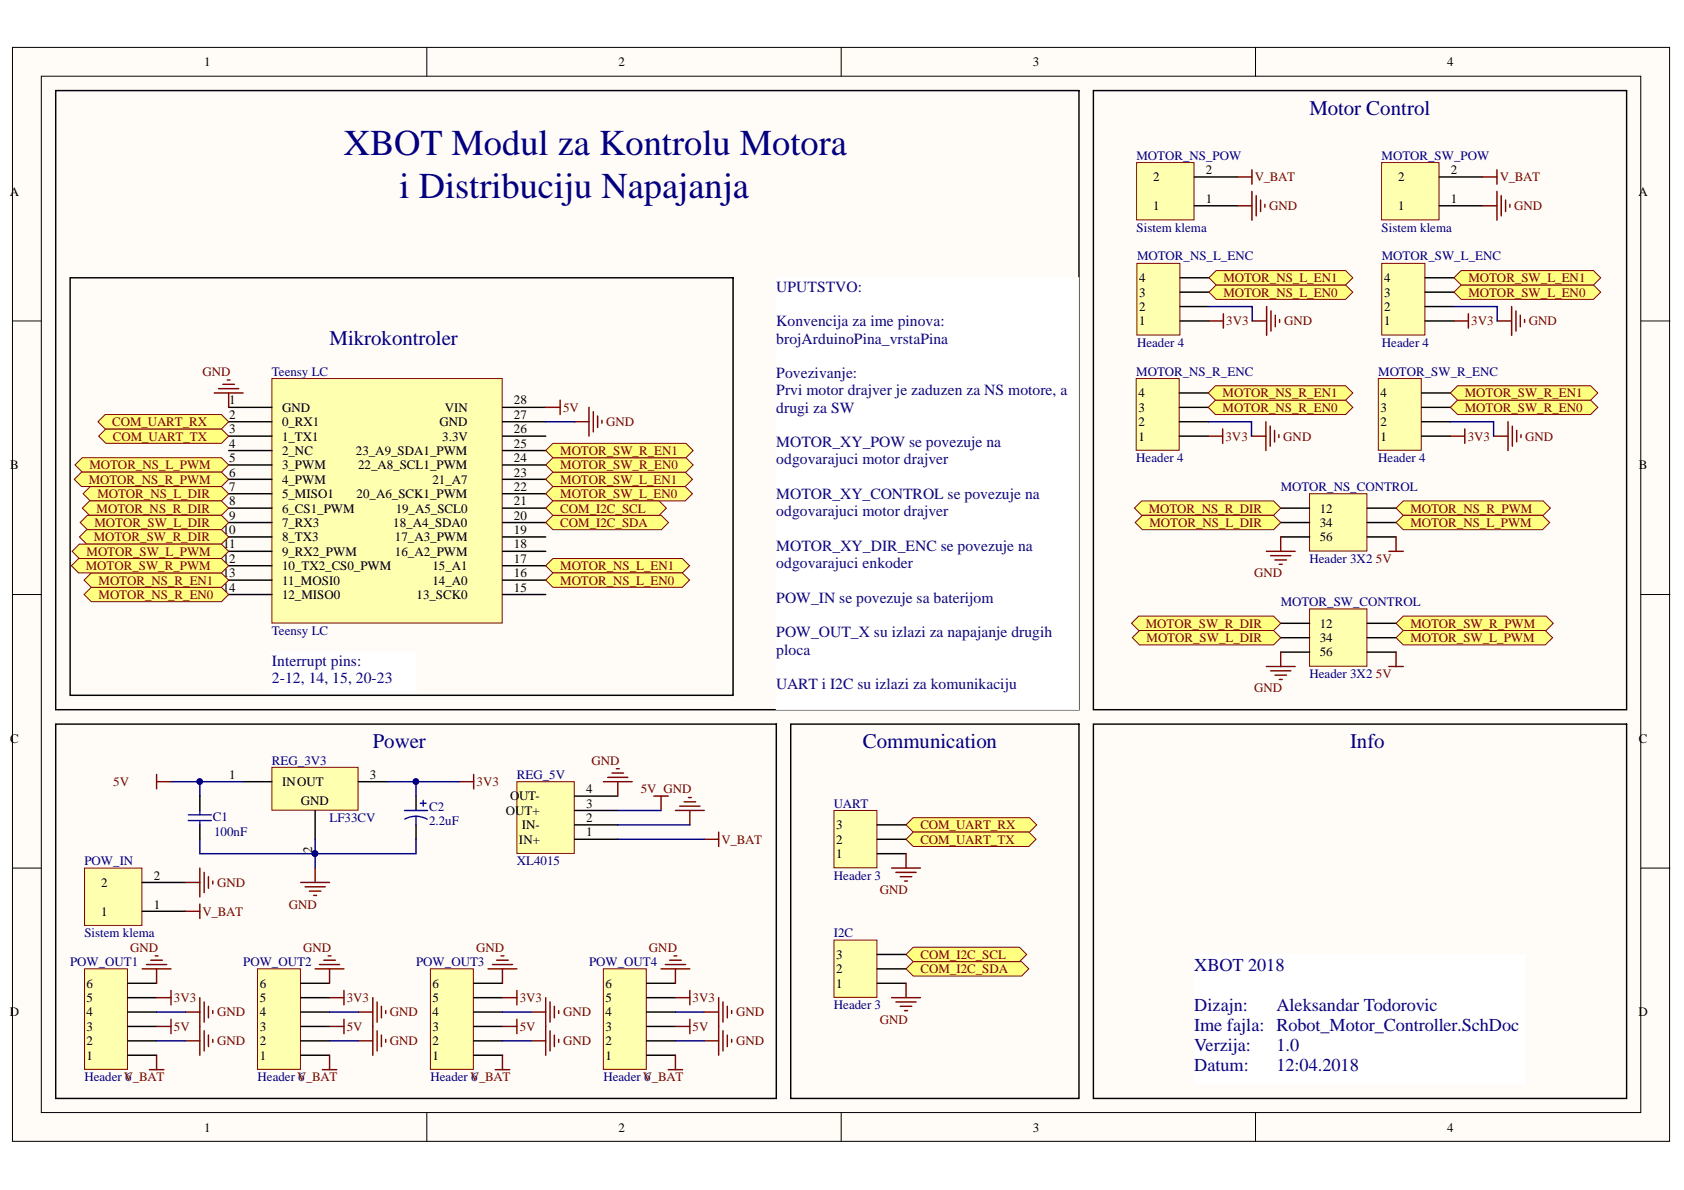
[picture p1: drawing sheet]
<svg xmlns="http://www.w3.org/2000/svg" width="297mm" height="210mm" viewBox="0 0 297 210" stroke-linecap="round" stroke-linejoin="round" font-family="sans-serif">
<g fill="#fffcf8" stroke="#000" stroke-width=".18">
<path d="M2.2 8.4h292.3v192.9h-292.3z"/>
<path d="M7.3 13.4h282.1v182.8h-282.1z"/>
</g>
<path d="M75.3 8.4v5M148.4 8.4v5M221.5 8.4v5M2.2 56.6h5.1M289.5 56.6h5M2.2 104.9h5.1M289.5 104.9h5M2.2 153.1h5.1M289.5 153.1h5M75.3 196.3v5.1M148.4 196.3v5.1M221.5 196.3v5.1" fill="none" stroke="#000" stroke-width=".18"/>
<path d="M48 66.8h40.6v43.1h-40.6z" fill="#ffffb0" stroke="#800000" stroke-width=".18"/>
<g fill="none" stroke="#000" stroke-width=".25">
<path d="M40.3 71.9h7.7M40.3 74.4h7.7M40.3 76.9h7.7M40.3 79.5h7.7M88.6 71.9h7.7M88.6 74.4h7.7M88.6 76.9h7.7M88.6 79.5h7.7M40.3 82h7.7M40.3 84.6h7.7M40.3 87.1h7.7M40.3 89.6h7.7"/>
<path d="M40.3 92.2h7.7M40.3 94.7h7.7M40.3 97.2h7.7M40.3 99.8h7.7M88.6 82h7.7M88.6 84.6h7.7M88.6 87.1h7.7M88.6 89.6h7.7M88.6 92.2h7.7M88.6 94.7h7.7M88.6 97.2h7.7M88.6 99.8h7.7"/>
<path d="M40.3 102.3h7.7M40.3 104.9h7.7M88.6 102.3h7.7M88.6 104.9h7.7"/>
</g>
<path d="M37.8 69.3h5.1M38.6 68.6h3.5M39.3 67.8h2M40.1 67h.5M40.3 69.3v2.6M96.3 71.9h2.5M98.8 70.6v2.5M101.3 74.4h2.6M103.9 71.9v5M104.6 72.6v3.6M105.4 73.4v2M106.2 74.1v.5" fill="none" stroke="#800000" stroke-width=".25"/>
<path d="M96.3 74.4h5" fill="none" stroke="#000080" stroke-width=".25"/>
<g fill="#ffff80" stroke="#800000" stroke-width=".18">
<path d="M96.3 99.8l1.2-1.3h22.9l1.2 1.3-1.2 1.3h-22.9z" fill-rule="evenodd"/>
<path d="M14.8 104.9l1.3-1.3h23l1.2 1.3-1.2 1.2h-23z" fill-rule="evenodd"/>
<path d="M14.8 102.3l1.3-1.2h23l1.2 1.2-1.2 1.3h-23z" fill-rule="evenodd"/>
<path d="M96.3 87.1l1.2-1.3h23.4l1.2 1.3-1.2 1.3h-23.4z" fill-rule="evenodd"/>
<path d="M96.3 84.6l1.2-1.3h23.4l1.2 1.3-1.2 1.2h-23.4z" fill-rule="evenodd"/>
<path d="M96.3 82l1.2-1.3h23.5l1.3 1.3-1.3 1.3h-23.5z" fill-rule="evenodd"/>
<path d="M96.3 79.5l1.2-1.3h23.5l1.3 1.3-1.3 1.2h-23.5z" fill-rule="evenodd"/>
</g>
<path d="M48 115h25.3v7.6h-25.3z" fill="#fff" stroke="#fff" stroke-width=".18"/>
<g fill="#ffff80" stroke="#800000" stroke-width=".18">
<path d="M14.7 87.1l1.2-1.3h23.2l1.2 1.3-1.2 1.3h-23.2z" fill-rule="evenodd"/>
<path d="M14.5 89.6l1.3-1.2h23.3l1.2 1.2-1.2 1.3h-23.3z" fill-rule="evenodd"/>
<path d="M14.1 92.2l1.3-1.3h23.7l1.2 1.3-1.2 1.2h-23.7z" fill-rule="evenodd"/>
<path d="M14 94.7l1.3-1.3h23.8l1.2 1.3-1.2 1.3h-23.8z" fill-rule="evenodd"/>
<path d="M13.2 82l1.3-1.3h24.6l1.2 1.3-1.2 1.3h-24.6z" fill-rule="evenodd"/>
<path d="M13.1 84.6l1.3-1.3h24.7l1.2 1.3-1.2 1.2h-24.7z" fill-rule="evenodd"/>
<path d="M12.7 97.2l1.3-1.2h25.1l1.2 1.2-1.2 1.3h-25.1z" fill-rule="evenodd"/>
<path d="M12.6 99.8l1.3-1.3h25.2l1.2 1.3-1.2 1.3h-25.2z" fill-rule="evenodd"/>
<path d="M96.3 92.2l1.2-1.3h19.1l1.3 1.3-1.3 1.2h-19.1z" fill-rule="evenodd"/>
<path d="M96.3 89.6l1.2-1.2h18.8l1.2 1.2-1.2 1.3h-18.8z" fill-rule="evenodd"/>
<path d="M17.4 76.9l1.3-1.2h20.4l1.2 1.2-1.2 1.3h-20.4z" fill-rule="evenodd"/>
<path d="M17.3 74.4l1.2-1.3h20.6l1.2 1.3-1.2 1.3h-20.6z" fill-rule="evenodd"/>
</g>
<path d="M14.9 153.1h10.1v10.1h-10.1z" fill="#ffffb0" stroke="#800000" stroke-width=".18"/>
<path d="M25.1 155.7h7.6M25.1 160.7h7.6" fill="none" stroke="#000" stroke-width=".25"/>
<path d="M32.7 155.7h2.5M35.2 153.1v5.1M35.2 159.5v2.5M36 153.9v3.5M36.8 154.6v2.1M37.5 155.4v.5M32.7 160.7h2.5" fill="none" stroke="#800000" stroke-width=".25"/>
<path d="M48 135.3h15.2v7.6h-15.2z" fill="#ffffb0" stroke="#800000" stroke-width=".18"/>
<path d="M42.9 137.9h5.1M63.2 137.9h5.1M55.6 143v5M73.4 140.4v2.6M73.4 145.5v2.5" fill="none" stroke="#000" stroke-width=".25"/>
<path d="M27.6 137.9h2.6M27.6 136.6v2.6M81 137.9h2.5M83.5 136.6v2.6" fill="none" stroke="#800000" stroke-width=".25"/>
<path d="M71.3 143h4.1M73.4 144l1.2 .2 .8 .3M73.4 144l-1.2 .2-.8 .3M73.4 144v1.5M74.1 141.7h1.1M74.7 141.2v1" fill="none" stroke="#00f" stroke-width=".25"/>
<path d="M30.2 137.9h12.7M35.2 137.9v2.5M68.3 137.9h5.1v2.5M73.4 137.9h7.6M35.2 148v2.6h20.4v-2.6M73.4 148v2.6h-17.8v2.5" fill="none" stroke="#000080" stroke-width=".25"/>
<g fill="#000080" stroke="#000080" stroke-width=".18">
<circle cx="35.2" cy="137.9" r=".48"/>
<circle cx="55.6" cy="150.6" r=".49"/>
<circle cx="73.4" cy="137.9" r=".48"/>
</g>
<path d="M91.2 137.9h10.1v12.6h-10.1z" fill="#ffffb0" stroke="#800000" stroke-width=".18"/>
<path d="M9.8 127.7h127.1v66.1h-127.1zM101.3 148h7.7M101.3 145.5h7.7M101.3 143h7.7M101.3 140.4h7.7" fill="none" stroke="#000" stroke-width=".25"/>
<g fill="none" stroke="#800000" stroke-width=".25">
<path d="M53 155.7h5.1M53.8 156.4h3.6M54.6 157.2h2M55.3 157.9h.5M55.6 153.1v2.6M115.3 140.4h2.6M116.6 140.4v2.6M119.1 143h5.1M119.9 142.2h3.6M120.7 141.4h2M121.4 140.7h.5M121.7 143v2.5"/>
<path d="M124.2 148h2.6M126.8 146.8v2.5"/>
</g>
<path d="M14.9 170.9h7.6v17.7h-7.6z" fill="#ffffb0" stroke="#800000" stroke-width=".18"/>
<path d="M22.5 178.5h5.1M22.5 176h5.1M22.5 173.4h5.1M22.5 186.1h5.1M22.5 183.6h5.1M22.5 181.1h5.1" fill="none" stroke="#000" stroke-width=".25"/>
<g fill="none" stroke="#800000" stroke-width=".25">
<path d="M25.1 170.9h5.1M25.8 170.1h3.6M26.6 169.4h2M27.4 168.6h.5M27.6 170.9v2.5M27.6 176h2.6M30.2 174.7v2.5M30.2 179.8v2.5M32.7 178.5h2.5M35.2 176v10.1M36 176.7v3.6M36.8 177.5v2"/>
<path d="M37.5 178.3v.5M26.4 188.7h2.5M27.6 186.1v2.6M27.6 181.1h2.6M32.7 183.6h2.5M36 181.8v3.6M36.8 182.6v2M37.5 183.3v.5"/>
</g>
<path d="M45.4 170.9h7.6v17.7h-7.6z" fill="#ffffb0" stroke="#800000" stroke-width=".18"/>
<path d="M53 178.5h5.1M53 176h5.1M53 173.4h5.1M53 186.1h5.1M53 183.6h5.1M53 181.1h5.1" fill="none" stroke="#000" stroke-width=".25"/>
<g fill="none" stroke="#800000" stroke-width=".25">
<path d="M55.6 170.9h5.1M56.3 170.1h3.6M57.1 169.4h2M57.9 168.6h.5M58.1 170.9v2.5M58.1 176h2.6M60.7 174.7v2.5M60.7 179.8v2.5M63.2 178.5h2.6M65.8 176v10.1M66.5 176.7v3.6M67.3 177.5v2"/>
<path d="M68 178.3v.5M56.9 188.7h2.5M58.1 186.1v2.6M58.1 181.1h2.6M63.2 183.6h2.6M66.5 181.8v3.6M67.3 182.6v2M68 183.3v.5"/>
</g>
<path d="M75.9 170.9h7.6v17.7h-7.6z" fill="#ffffb0" stroke="#800000" stroke-width=".18"/>
<path d="M83.5 178.5h5.1M83.5 176h5.1M83.5 173.4h5.1M83.5 186.1h5.1M83.5 183.6h5.1M83.5 181.1h5.1" fill="none" stroke="#000" stroke-width=".25"/>
<g fill="none" stroke="#800000" stroke-width=".25">
<path d="M86.1 170.9h5.1M86.9 170.1h3.5M87.6 169.4h2M88.4 168.6h.5M88.6 170.9v2.5M88.6 176h2.6M91.2 174.7v2.5M91.2 179.8v2.5M93.7 178.5h2.6M96.3 176v10.1M97 176.7v3.6M97.8 177.5v2"/>
<path d="M98.5 178.3v.5M87.4 188.7h2.5M88.6 186.1v2.6M88.6 181.1h2.6M93.7 183.6h2.6M97 181.8v3.6M97.8 182.6v2M98.5 183.3v.5"/>
</g>
<path d="M88.6 178.5h5.1M88.6 183.6h5.1" fill="none" stroke="#000080" stroke-width=".25"/>
<path d="M200.5 28.7h10.1v10.1h-10.1z" fill="#ffffb0" stroke="#800000" stroke-width=".18"/>
<path d="M210.7 36.3h7.6M210.7 31.2h7.6" fill="none" stroke="#000" stroke-width=".25"/>
<path d="M218.3 31.2h2.5M218.3 36.3h2.5M220.8 29.9v2.6M220.8 33.8v5M221.6 34.5v3.6M222.3 35.3v2M223.1 36v.6" fill="none" stroke="#800000" stroke-width=".25"/>
<path d="M200.5 46.5h7.6v12.6h-7.6z" fill="#ffffb0" stroke="#800000" stroke-width=".18"/>
<path d="M208.2 56.6h5M208.2 54.1h5M208.2 51.5h5M208.2 49h5" fill="none" stroke="#000" stroke-width=".25"/>
<path d="M213.2 56.6h2.6M215.8 55.3v2.6M220.9 56.6h2.5M223.4 54.1v5.1M224.2 54.8v3.6M224.9 55.6v2M225.7 56.4v.5" fill="none" stroke="#800000" stroke-width=".25"/>
<path d="M213.2 51.5l1.3-1.2h22.8l1.3 1.2-1.3 1.3h-22.8z" fill-rule="evenodd" fill="#ffff80" stroke="#800000" stroke-width=".18"/>
<path d="M213.2 54.1h7.7v2.5" fill="none" stroke="#000080" stroke-width=".25"/>
<path d="M213.2 49l1.3-1.3h22.8l1.3 1.3-1.3 1.3h-22.8z" fill-rule="evenodd" fill="#ffff80" stroke="#800000" stroke-width=".18"/>
<path d="M200.4 66.8h7.6v12.6h-7.6z" fill="#ffffb0" stroke="#800000" stroke-width=".18"/>
<path d="M208 76.9h5.1M208 74.4h5.1M208 71.9h5.1M208 69.3h5.1" fill="none" stroke="#000" stroke-width=".25"/>
<path d="M213.1 76.9h2.6M215.7 75.7v2.5M220.7 76.9h2.6M223.3 74.4v5.1M224.1 75.2v3.5M224.8 75.9v2M225.6 76.7v.5" fill="none" stroke="#800000" stroke-width=".25"/>
<path d="M213.1 71.9l1.3-1.3h22.9l1.3 1.3-1.3 1.2h-22.9z" fill-rule="evenodd" fill="#ffff80" stroke="#800000" stroke-width=".18"/>
<path d="M213.1 74.4h7.6v2.5" fill="none" stroke="#000080" stroke-width=".25"/>
<path d="M213.1 69.3l1.3-1.3h22.9l1.3 1.3-1.3 1.3h-22.9z" fill-rule="evenodd" fill="#ffff80" stroke="#800000" stroke-width=".18"/>
<path d="M243.7 28.7h10.1v10.1h-10.1z" fill="#ffffb0" stroke="#800000" stroke-width=".18"/>
<path d="M253.9 36.3h7.6M253.9 31.2h7.6" fill="none" stroke="#000" stroke-width=".25"/>
<path d="M261.5 31.2h2.5M261.5 36.3h2.5M264 29.9v2.6M264 33.8v5M264.8 34.5v3.6M265.6 35.3v2M266.3 36v.6" fill="none" stroke="#800000" stroke-width=".25"/>
<path d="M243.7 46.5h7.6v12.6h-7.6z" fill="#ffffb0" stroke="#800000" stroke-width=".18"/>
<path d="M251.4 56.6h5.1M251.4 54.1h5.1M251.4 51.5h5.1M251.4 49h5.1" fill="none" stroke="#000" stroke-width=".25"/>
<path d="M256.5 56.6h2.5M259 55.3v2.6M264.1 56.6h2.5M266.6 54.1v5.1M267.4 54.8v3.6M268.2 55.6v2M268.9 56.4v.5" fill="none" stroke="#800000" stroke-width=".25"/>
<path d="M256.5 51.5l1.2-1.2h23.4l1.2 1.2-1.2 1.3h-23.4z" fill-rule="evenodd" fill="#ffff80" stroke="#800000" stroke-width=".18"/>
<path d="M256.5 54.1h7.6v2.5" fill="none" stroke="#000080" stroke-width=".25"/>
<path d="M256.5 49l1.2-1.3h23.4l1.2 1.3-1.2 1.3h-23.4z" fill-rule="evenodd" fill="#ffff80" stroke="#800000" stroke-width=".18"/>
<path d="M243.1 66.8h7.6v12.6h-7.6z" fill="#ffffb0" stroke="#800000" stroke-width=".18"/>
<path d="M250.7 76.9h5.1M250.7 74.4h5.1M250.7 71.9h5.1M250.7 69.3h5.1" fill="none" stroke="#000" stroke-width=".25"/>
<path d="M255.8 76.9h2.6M258.4 75.7v2.5M263.5 76.9h2.5M266 74.4v5.1M266.8 75.2v3.5M267.5 75.9v2M268.3 76.7v.5" fill="none" stroke="#800000" stroke-width=".25"/>
<path d="M255.8 71.9l1.3-1.3h23.5l1.2 1.3-1.2 1.2h-23.5z" fill-rule="evenodd" fill="#ffff80" stroke="#800000" stroke-width=".18"/>
<path d="M255.8 74.4h7.7v2.5" fill="none" stroke="#000080" stroke-width=".25"/>
<path d="M255.8 69.3l1.3-1.3h23.5l1.2 1.3-1.2 1.3h-23.5z" fill-rule="evenodd" fill="#ffff80" stroke="#800000" stroke-width=".18"/>
<path d="M231 87.1h10.1v10.1h-10.1z" fill="#ffffb0" stroke="#800000" stroke-width=".18"/>
<path d="M225.9 89.6h5.1M225.9 92.2h5.1M225.9 94.7h5.1M241.2 89.6h5M241.2 92.2h5M241.2 94.7h5" fill="none" stroke="#000" stroke-width=".25"/>
<g fill="#ffff80" stroke="#800000" stroke-width=".18">
<path d="M200.1 89.6l1.3-1.2h23.2l1.3 1.2-1.3 1.3h-23.2z" fill-rule="evenodd"/>
<path d="M200.2 92.2l1.3-1.3h23.1l1.3 1.3-1.3 1.2h-23.1z" fill-rule="evenodd"/>
</g>
<path d="M223.4 97.2h5.1M224.1 98h3.6M224.9 98.8h2M225.7 99.5h.5M225.9 94.7v2.5" fill="none" stroke="#800000" stroke-width=".25"/>
<g fill="#ffff80" stroke="#800000" stroke-width=".18">
<path d="M246.2 89.6l1.3-1.2h24.7l1.3 1.2-1.3 1.3h-24.7z" fill-rule="evenodd"/>
<path d="M246.2 92.2l1.3-1.3h24.6l1.2 1.3-1.2 1.2h-24.6z" fill-rule="evenodd"/>
</g>
<path d="M245 97.2h2.5M246.2 94.7v2.5" fill="none" stroke="#800000" stroke-width=".25"/>
<path d="M231 107.4h10.1v10.1h-10.1z" fill="#ffffb0" stroke="#800000" stroke-width=".18"/>
<path d="M225.9 109.9h5.1M225.9 112.5h5.1M225.9 115h5.1M241.2 109.9h5M241.2 112.5h5M241.2 115h5" fill="none" stroke="#000" stroke-width=".25"/>
<g fill="#ffff80" stroke="#800000" stroke-width=".18">
<path d="M199.6 109.9l1.3-1.2h23.7l1.3 1.2-1.3 1.3h-23.7z" fill-rule="evenodd"/>
<path d="M199.7 112.5l1.3-1.3h23.6l1.3 1.3-1.3 1.3h-23.6z" fill-rule="evenodd"/>
</g>
<path d="M223.4 117.6h5.1M224.1 118.3h3.6M224.9 119.1h2M225.7 119.9h.5M225.9 115v2.6" fill="none" stroke="#800000" stroke-width=".25"/>
<g fill="#ffff80" stroke="#800000" stroke-width=".18">
<path d="M246.2 109.9l1.3-1.2h25.2l1.3 1.2-1.3 1.3h-25.2z" fill-rule="evenodd"/>
<path d="M246.2 112.5l1.3-1.3h25.1l1.3 1.3-1.3 1.3h-25.1z" fill-rule="evenodd"/>
</g>
<path d="M245 117.6h2.5M246.2 115v2.6" fill="none" stroke="#800000" stroke-width=".25"/>
<path d="M192.9 16h94v109.2h-94z" fill="none" stroke="#000" stroke-width=".25"/>
<path d="M147.1 143h7.6v10.1h-7.6z" fill="#ffffb0" stroke="#800000" stroke-width=".18"/>
<path d="M154.7 150.6h5.1M154.7 148h5.1M154.7 145.5h5.1" fill="none" stroke="#000" stroke-width=".25"/>
<path d="M147.1 165.8h7.6v10.1h-7.6z" fill="#ffffb0" stroke="#800000" stroke-width=".18"/>
<path d="M154.7 173.4h5.1M154.7 170.9h5.1M154.7 168.4h5.1" fill="none" stroke="#000" stroke-width=".25"/>
<g fill="#ffff80" stroke="#800000" stroke-width=".18">
<path d="M159.8 145.5l1.3-1.3h20.5l1.3 1.3-1.3 1.3h-20.5z" fill-rule="evenodd"/>
<path d="M159.8 148l1.3-1.2h20.4l1.2 1.2-1.2 1.3h-20.4z" fill-rule="evenodd"/>
</g>
<path d="M157.3 153.1h5.1M158 153.9h3.6M158.8 154.6h2M159.6 155.4h.5M159.8 150.6v2.5M157.3 176h5.1M158 176.7h3.6M158.8 177.5h2M159.6 178.3h.5M159.8 173.4v2.6" fill="none" stroke="#800000" stroke-width=".25"/>
<g fill="#ffff80" stroke="#800000" stroke-width=".18">
<path d="M159.8 168.4l1.3-1.3h18.7l1.3 1.3-1.3 1.2h-18.7z" fill-rule="evenodd"/>
<path d="M159.8 170.9l1.3-1.3h19.1l1.3 1.3-1.3 1.3h-19.1z" fill-rule="evenodd"/>
</g>
<path d="M9.8 16h180.5v109.2h-180.5zM12.4 49h116.9v73.6h-116.9zM139.5 127.7h50.8v66.1h-50.8zM192.9 127.7h94v66.1h-94zM35.2 140.4v2.6M35.2 145.5v2.5" fill="none" stroke="#000" stroke-width=".25"/>
<g fill="#fff" stroke="#fff" stroke-width=".18">
<path d="M136.9 49h53.4v76.1h-53.4z"/>
<path d="M210.7 168.4h58.4v22.8h-58.4z"/>
</g>
<path d="M106.4 137.9h5.1M107.2 137.1h3.5M108 136.4h2M108.7 135.6h.5M109 137.9v2.5" fill="none" stroke="#800000" stroke-width=".25"/>
<path d="M109 145.5h12.7M109 148h15.2M109 143h7.6M27.6 178.5h5.1M58.1 178.5h5.1M27.6 183.6h5.1M58.1 183.6h5.1" fill="none" stroke="#000080" stroke-width=".25"/>
<path d="M33.2 143.7h4.1M33.2 144.7h4.1M35.2 143v.7M35.2 144.7v.8" fill="none" stroke="#00f" stroke-width=".25"/>
<path d="M106.4 170.9h7.6v17.7h-7.6z" fill="#ffffb0" stroke="#800000" stroke-width=".18"/>
<path d="M114.1 178.5h5M114.1 176h5M114.1 173.4h5M114.1 186.1h5M114.1 183.6h5M114.1 181.1h5" fill="none" stroke="#000" stroke-width=".25"/>
<g fill="none" stroke="#800000" stroke-width=".25">
<path d="M116.6 170.9h5.1M117.4 170.1h3.5M118.1 169.4h2.1M118.9 168.6h.5M119.1 170.9v2.5M119.1 176h2.6M121.7 174.7v2.5M121.7 179.8v2.5M124.2 178.5h2.6M126.8 176v10.1M127.5 176.7v3.6M128.3 177.5v2"/>
<path d="M129.1 178.3v.5M117.9 188.7h2.5M119.1 186.1v2.6M119.1 181.1h2.6M124.2 183.6h2.6M127.5 181.8v3.6M128.3 182.6v2M129.1 183.3v.5"/>
</g>
<path d="M119.1 178.5h5.1M119.1 183.6h5.1" fill="none" stroke="#000080" stroke-width=".25"/>
<path d="M96.3 102.3l1.2-1.2h22.9l1.2 1.2-1.2 1.3h-22.9z" fill-rule="evenodd" fill="#ffff80" stroke="#800000" stroke-width=".18"/>
<g font-size="6.4" fill="#000080">
<text x="60.7" y="27.3">XBOT Modul za Kontrolu Motora</text>
<text x="70.5" y="34.9">i Distribuciju Napajanja</text>
</g>
<g font-size="3.7" fill="#000080">
<text x="231" y="20.3">Motor Control</text>
<text x="58.1" y="60.9">Mikrokontroler</text>
<text x="65.7" y="132">Power</text>
<text x="152.2" y="132">Communication</text>
<text x="238.2" y="132">Info</text>
</g>
<g font-size="3.2" fill="#0c0087">
<text x="210.7" y="171.2">XBOT 2018</text>
<text x="210.7" y="178.3">Dizajn:</text>
<text x="225.1" y="178.3">Aleksandar Todorovic</text>
<text x="210.7" y="181.9">Ime fajla: Robot_Motor_Controller.SchDoc</text>
<text x="210.7" y="185.4">Verzija:</text>
<text x="225.1" y="185.4">1.0</text>
<text x="210.7" y="189">Datum:</text>
<text x="225.1" y="189">12:04.2018</text>
</g>
<g font-size="2.7" fill="#11037f">
<text x="136.9" y="51.4">UPUTSTVO:</text>
<text x="136.9" y="57.5">Konvencija za ime pinova:</text>
<text x="136.9" y="60.6">brojArduinoPina_vrstaPina</text>
<text x="136.9" y="66.7">Povezivanje:</text>
<text x="136.9" y="69.7">Prvi motor drajver je zaduzen za NS motore, a</text>
<text x="136.9" y="72.8">drugi za SW</text>
<text x="136.9" y="78.9">MOTOR_XY_POW se povezuje na</text>
<text x="136.9" y="81.9">odgovarajuci motor drajver</text>
<text x="136.9" y="88">MOTOR_XY_CONTROL se povezuje na</text>
<text x="136.9" y="91.1">odgovarajuci motor drajver</text>
<text x="136.9" y="97.2">MOTOR_XY_DIR_ENC se povezuje na</text>
<text x="136.9" y="100.2">odgovarajuci enkoder</text>
<text x="136.9" y="106.3">POW_IN se povezuje sa baterijom</text>
<text x="136.9" y="112.4">POW_OUT_X su izlazi za napajanje drugih</text>
<text x="136.9" y="115.5">ploca</text>
<text x="136.9" y="121.5">UART i I2C su izlazi za komunikaciju</text>
</g>
<g font-size="2.7" fill="#0c0087">
<text x="48" y="117.5">Interrupt pins:</text>
<text x="48" y="120.5">2-12, 14, 15, 20-23</text>
</g>
<g font-size="2.3">
<text x="36" y="11.7">1</text>
<text x="109.1" y="11.7">2</text>
<text x="182.2" y="11.7">3</text>
<text x="255.3" y="11.7">4</text>
<text x="1.7" y="34.5">A</text>
<text x="203.4" y="32">2</text>
<text x="212.7" y="35.8">1</text>
<text x="212.7" y="30.7">2</text>
<text x="246.6" y="32">2</text>
<text x="255.9" y="35.8">1</text>
<text x="255.9" y="30.7">2</text>
<text x="289" y="34.5">A</text>
<text x="203.4" y="37.1">1</text>
<text x="246.6" y="37.1">1</text>
<text x="200.9" y="52.3">3</text>
<text x="200.9" y="49.7">4</text>
<text x="244.1" y="52.3">3</text>
<text x="244.1" y="49.7">4</text>
<text x="200.9" y="57.4">1</text>
<text x="200.9" y="54.9">2</text>
<text x="244.1" y="57.4">1</text>
<text x="244.1" y="54.9">2</text>
<text x="40.4" y="71.3">1</text>
<text x="90.7" y="71.3">28</text>
<text x="200.8" y="70.1">4</text>
<text x="243.5" y="70.1">4</text>
<text x="40.4" y="73.9">2</text>
<text x="40.4" y="76.5">3</text>
<text x="49.7" y="72.6">GND</text>
<text x="49.7" y="75.1">0_RX1</text>
<text x="49.7" y="77.7">1_TX1</text>
<text x="77.5" y="75.1">GND</text>
<text x="78" y="77.7">3.3V</text>
<text x="78.5" y="72.6">VIN</text>
<text x="90.7" y="76.5">26</text>
<text x="90.7" y="73.9">27</text>
<text x="200.8" y="77.7">1</text>
<text x="200.8" y="75.1">2</text>
<text x="200.8" y="72.6">3</text>
<text x="243.5" y="77.7">1</text>
<text x="243.5" y="75.1">2</text>
<text x="243.5" y="72.6">3</text>
<text x="1.8" y="82.8">B</text>
<text x="40.4" y="79">4</text>
<text x="40.4" y="81.5">5</text>
<text x="49.7" y="80.3">2_NC</text>
<text x="49.7" y="82.8">3_PWM</text>
<text x="62.8" y="80.3">23_A9_SDA1_PWM</text>
<text x="63.2" y="82.8">22_A8_SCL1_PWM</text>
<text x="90.7" y="81.5">24</text>
<text x="90.7" y="79">25</text>
<text x="289.1" y="82.8">B</text>
<text x="40.4" y="84.1">6</text>
<text x="40.4" y="86.6">7</text>
<text x="40.4" y="89.1">8</text>
<text x="49.7" y="85.3">4_PWM</text>
<text x="49.7" y="87.9">5_MISO1</text>
<text x="62.9" y="87.9">20_A6_SCK1_PWM</text>
<text x="76.3" y="85.3">21_A7</text>
<text x="90.7" y="89.1">21</text>
<text x="90.7" y="86.6">22</text>
<text x="90.7" y="84.1">23</text>
<text x="39.3" y="94.2">10</text>
<text x="40.4" y="91.7">9</text>
<text x="49.7" y="90.4">6_CS1_PWM</text>
<text x="49.7" y="92.9">7_RX3</text>
<text x="49.7" y="95.5">8_TX3</text>
<text x="69.4" y="92.9">18_A4_SDA0</text>
<text x="69.7" y="95.5">17_A3_PWM</text>
<text x="69.8" y="90.4">19_A5_SCL0</text>
<text x="90.7" y="94.2">19</text>
<text x="90.7" y="91.7">20</text>
<text x="232.8" y="90.4">12</text>
<text x="232.8" y="92.9">34</text>
<text x="232.8" y="95.5">56</text>
<text x="39.3" y="99.3">12</text>
<text x="39.3" y="101.8">13</text>
<text x="39.4" y="96.7">11</text>
<text x="49.7" y="98">9_RX2_PWM</text>
<text x="49.7" y="100.5">10_TX2_CS0_PWM</text>
<text x="69.7" y="98">16_A2_PWM</text>
<text x="76.3" y="100.5">15_A1</text>
<text x="90.7" y="101.8">16</text>
<text x="90.7" y="99.3">17</text>
<text x="90.7" y="96.7">18</text>
<text x="39.3" y="104.4">14</text>
<text x="49.7" y="103.1">11_MOSI0</text>
<text x="49.7" y="105.7">12_MISO0</text>
<text x="73.5" y="105.7">13_SCK0</text>
<text x="76.3" y="103.1">14_A0</text>
<text x="90.7" y="104.4">15</text>
<text x="232.8" y="110.7">12</text>
<text x="232.8" y="113.3">34</text>
<text x="232.8" y="115.8">56</text>
<text x="1.8" y="131.1">C</text>
<text x="289.1" y="131.1">C</text>
<text x="40.4" y="137.4">1</text>
<text x="65.2" y="137.4">3</text>
<text x="49.7" y="138.7">INOUT</text>
<text x="53" y="142">GND</text>
<text x="89.2" y="143.7">OUT+</text>
<text x="90" y="141.2">OUT-</text>
<text x="103.4" y="142.5">3</text>
<text x="103.4" y="139.9">4</text>
<text x="91.5" y="148.8">IN+</text>
<text x="92.1" y="146.3">IN-</text>
<text x="103.4" y="147.5">1</text>
<text x="103.4" y="145">2</text>
<text x="147.5" y="148.8">2</text>
<text x="147.5" y="146.3">3</text>
<text x="27.1" y="155.2">2</text>
<text x="55.1" y="150.5" transform="rotate(-90 55.1 150.5)">2</text>
<text x="147.5" y="151.3">1</text>
<text x="17.9" y="161.5">1</text>
<text x="17.9" y="156.5">2</text>
<text x="27.1" y="160.3">1</text>
<text x="147.5" y="171.7">2</text>
<text x="147.5" y="169.1">3</text>
<text x="1.7" y="179.3">D</text>
<text x="15.3" y="179.3">4</text>
<text x="15.3" y="176.7">5</text>
<text x="15.3" y="174.2">6</text>
<text x="45.8" y="179.3">4</text>
<text x="45.8" y="176.7">5</text>
<text x="45.8" y="174.2">6</text>
<text x="76.3" y="179.3">4</text>
<text x="76.3" y="176.7">5</text>
<text x="76.3" y="174.2">6</text>
<text x="106.8" y="179.3">4</text>
<text x="106.8" y="176.7">5</text>
<text x="106.8" y="174.2">6</text>
<text x="147.5" y="174.2">1</text>
<text x="289" y="179.3">D</text>
<text x="15.3" y="184.4">2</text>
<text x="15.3" y="181.8">3</text>
<text x="45.8" y="184.4">2</text>
<text x="45.8" y="181.8">3</text>
<text x="76.3" y="184.4">2</text>
<text x="76.3" y="181.8">3</text>
<text x="106.8" y="184.4">2</text>
<text x="106.8" y="181.8">3</text>
<text x="15.3" y="186.9">1</text>
<text x="45.8" y="186.9">1</text>
<text x="76.3" y="186.9">1</text>
<text x="106.8" y="186.9">1</text>
<text x="36" y="199.6">1</text>
<text x="109.1" y="199.6">2</text>
<text x="182.2" y="199.6">3</text>
<text x="255.3" y="199.6">4</text>
</g>
<g font-size="2.3" fill="#000080">
<text x="200.5" y="28.2">MOTOR_NS_POW</text>
<text x="243.7" y="28.2">MOTOR_SW_POW</text>
<text x="200.5" y="40.9">Sistem klema</text>
<text x="243.7" y="40.9">Sistem klema</text>
<text x="200.6" y="45.9">MOTOR_NS_L_ENC</text>
<text x="243.7" y="45.9">MOTOR_SW_L_ENC</text>
<text x="200.6" y="61.2">Header 4</text>
<text x="243.7" y="61.2">Header 4</text>
<text x="48" y="66.3">Teensy LC</text>
<text x="200.4" y="66.3">MOTOR_NS_R_ENC</text>
<text x="243.1" y="66.3">MOTOR_SW_R_ENC</text>
<text x="200.4" y="81.5">Header 4</text>
<text x="243.1" y="81.5">Header 4</text>
<text x="225.9" y="86.6">MOTOR_NS_CONTROL</text>
<text x="231" y="99.3">Header 3X2</text>
<text x="225.9" y="106.9">MOTOR_SW_CONTROL</text>
<text x="48" y="112">Teensy LC</text>
<text x="231" y="119.6">Header 3X2</text>
<text x="48" y="134.9">REG_3V3</text>
<text x="91.2" y="137.4">REG_5V</text>
<text x="75.7" y="143">C2</text>
<text x="147.1" y="142.5">UART</text>
<text x="37.5" y="144.7">C1</text>
<text x="37.8" y="147.5">100nF</text>
<text x="58.1" y="145">LF33CV</text>
<text x="75.7" y="145.5">2.2uF</text>
<text x="14.9" y="152.6">POW_IN</text>
<text x="91.2" y="152.6">XL4015</text>
<text x="147.1" y="155.2">Header 3</text>
<text x="14.9" y="165.3">Sistem klema</text>
<text x="147.1" y="165.3">I2C</text>
<text x="12.4" y="170.4">POW_OUT1</text>
<text x="42.9" y="170.4">POW_OUT2</text>
<text x="73.4" y="170.4">POW_OUT3</text>
<text x="103.9" y="170.4">POW_OUT4</text>
<text x="147.1" y="178">Header 3</text>
<text x="14.9" y="190.7">Header 6</text>
<text x="45.4" y="190.7">Header 6</text>
<text x="75.9" y="190.7">Header 6</text>
<text x="106.4" y="190.7">Header 6</text>
</g>
<g font-size="2.3" fill="#800000">
<text x="221.3" y="32">V_BAT</text>
<text x="264.6" y="32">V_BAT</text>
<text x="223.9" y="37.1">GND</text>
<text x="267.1" y="37.1">GND</text>
<text x="215.8" y="52.3">MOTOR_NS_L_EN0</text>
<text x="215.8" y="49.7">MOTOR_NS_L_EN1</text>
<text x="259" y="52.3">MOTOR_SW_L_EN0</text>
<text x="259" y="49.7">MOTOR_SW_L_EN1</text>
<text x="216.3" y="57.4">3V3</text>
<text x="226.5" y="57.4">GND</text>
<text x="259.5" y="57.4">3V3</text>
<text x="269.7" y="57.4">GND</text>
<text x="35.7" y="66.3">GND</text>
<text x="215.7" y="70.1">MOTOR_NS_R_EN1</text>
<text x="258.4" y="70.1">MOTOR_SW_R_EN1</text>
<text x="19.8" y="75.1">COM_UART_RX</text>
<text x="19.9" y="77.7">COM_UART_TX</text>
<text x="99.3" y="72.6">5V</text>
<text x="106.9" y="75.1">GND</text>
<text x="215.7" y="72.6">MOTOR_NS_R_EN0</text>
<text x="216.2" y="77.7">3V3</text>
<text x="226.4" y="77.7">GND</text>
<text x="258.4" y="72.6">MOTOR_SW_R_EN0</text>
<text x="258.9" y="77.7">3V3</text>
<text x="269" y="77.7">GND</text>
<text x="15.8" y="82.8">MOTOR_NS_L_PWM</text>
<text x="98.8" y="82.8">MOTOR_SW_R_EN0</text>
<text x="98.8" y="80.3">MOTOR_SW_R_EN1</text>
<text x="15.7" y="85.3">MOTOR_NS_R_PWM</text>
<text x="17.2" y="87.9">MOTOR_NS_L_DIR</text>
<text x="98.8" y="87.9">MOTOR_SW_L_EN0</text>
<text x="98.8" y="85.3">MOTOR_SW_L_EN1</text>
<text x="16.5" y="95.5">MOTOR_SW_R_DIR</text>
<text x="16.7" y="92.9">MOTOR_SW_L_DIR</text>
<text x="17" y="90.4">MOTOR_NS_R_DIR</text>
<text x="98.8" y="92.9">COM_I2C_SDA</text>
<text x="98.8" y="90.4">COM_I2C_SCL</text>
<text x="202.6" y="90.4">MOTOR_NS_R_DIR</text>
<text x="202.8" y="92.9">MOTOR_NS_L_DIR</text>
<text x="248.8" y="90.4">MOTOR_NS_R_PWM</text>
<text x="248.8" y="92.9">MOTOR_NS_L_PWM</text>
<text x="15.1" y="100.5">MOTOR_SW_R_PWM</text>
<text x="15.3" y="98">MOTOR_SW_L_PWM</text>
<text x="98.8" y="100.5">MOTOR_NS_L_EN1</text>
<text x="221.2" y="101.8">GND</text>
<text x="242.7" y="99.3">5V</text>
<text x="17.4" y="105.7">MOTOR_NS_R_EN0</text>
<text x="17.4" y="103.1">MOTOR_NS_R_EN1</text>
<text x="98.8" y="103.1">MOTOR_NS_L_EN0</text>
<text x="202.1" y="110.7">MOTOR_SW_R_DIR</text>
<text x="202.2" y="113.3">MOTOR_SW_L_DIR</text>
<text x="248.8" y="110.7">MOTOR_SW_R_PWM</text>
<text x="248.8" y="113.3">MOTOR_SW_L_PWM</text>
<text x="242.7" y="119.6">5V</text>
<text x="221.2" y="122.1">GND</text>
<text x="104.3" y="134.9">GND</text>
<text x="20" y="138.7">5V</text>
<text x="84.1" y="138.7">3V3</text>
<text x="113" y="139.9">5V GND</text>
<text x="127.3" y="148.8">V_BAT</text>
<text x="162.4" y="146.3">COM_UART_RX</text>
<text x="162.4" y="148.8">COM_UART_TX</text>
<text x="35.7" y="161.5">V_BAT</text>
<text x="38.3" y="156.5">GND</text>
<text x="50.9" y="160.3">GND</text>
<text x="155.2" y="157.7">GND</text>
<text x="23" y="167.9">GND</text>
<text x="53.5" y="167.9">GND</text>
<text x="84" y="167.9">GND</text>
<text x="114.5" y="167.9">GND</text>
<text x="162.4" y="169.1">COM_I2C_SCL</text>
<text x="162.4" y="171.7">COM_I2C_SDA</text>
<text x="30.7" y="176.7">3V3</text>
<text x="38.3" y="179.3">GND</text>
<text x="61.2" y="176.7">3V3</text>
<text x="68.8" y="179.3">GND</text>
<text x="91.7" y="176.7">3V3</text>
<text x="99.3" y="179.3">GND</text>
<text x="122.2" y="176.7">3V3</text>
<text x="129.8" y="179.3">GND</text>
<text x="30.7" y="181.8">5V</text>
<text x="38.3" y="184.4">GND</text>
<text x="61.2" y="181.8">5V</text>
<text x="68.8" y="184.4">GND</text>
<text x="91.7" y="181.8">5V</text>
<text x="99.3" y="184.4">GND</text>
<text x="122.2" y="181.8">5V</text>
<text x="129.8" y="184.4">GND</text>
<text x="155.2" y="180.5">GND</text>
<text x="21.9" y="190.7">V_BAT</text>
<text x="52.4" y="190.7">V_BAT</text>
<text x="82.9" y="190.7">V_BAT</text>
<text x="113.4" y="190.7">V_BAT</text>
</g>
</svg>
